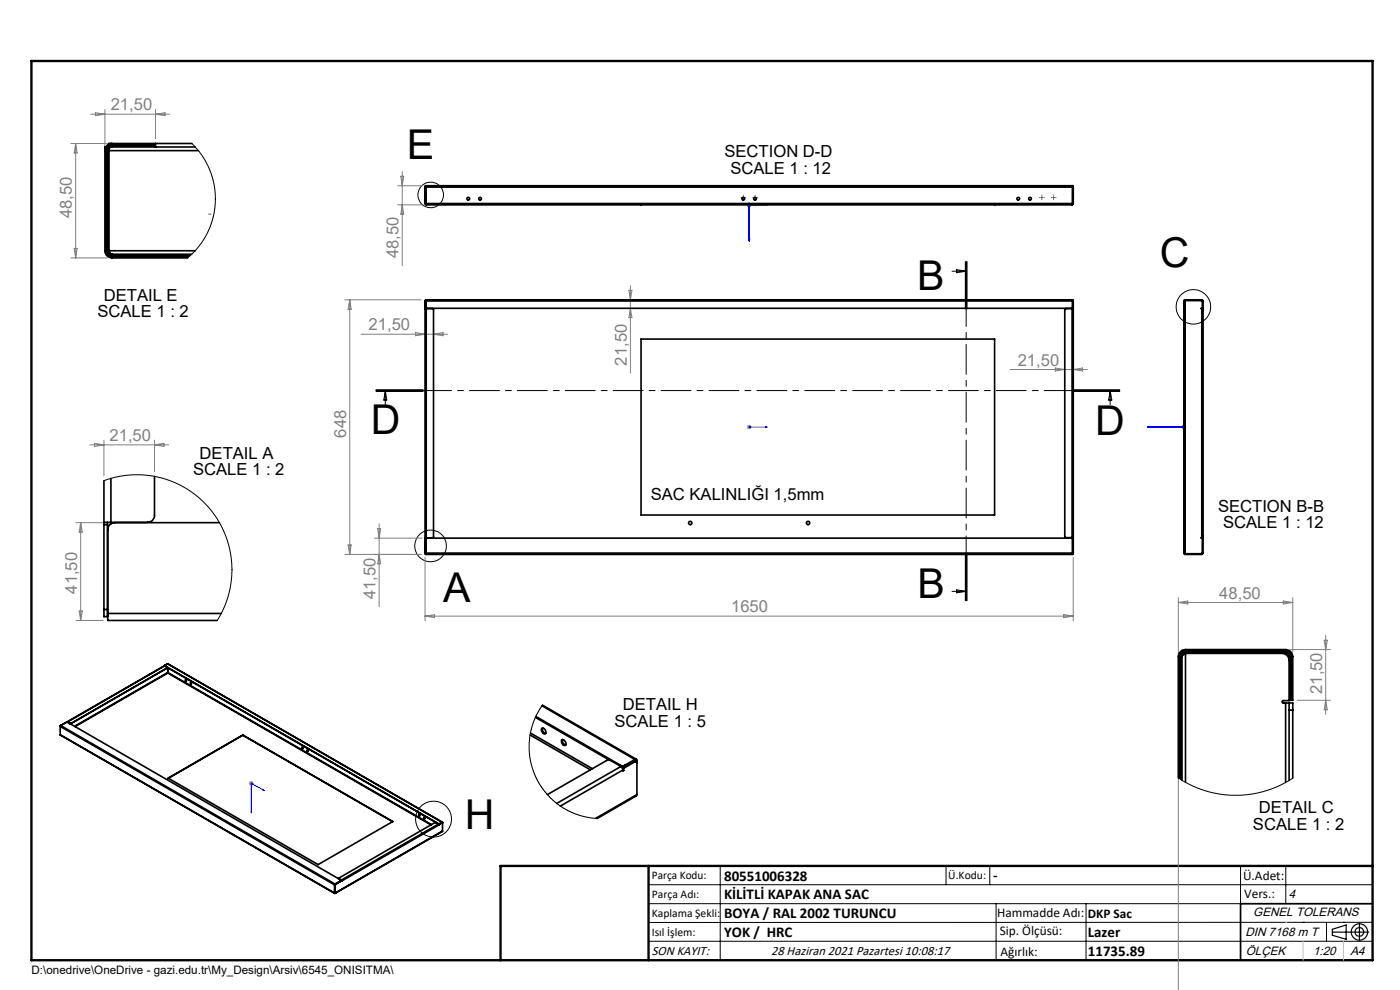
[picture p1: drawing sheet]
<svg xmlns="http://www.w3.org/2000/svg" width="297mm" height="210mm" viewBox="0 0 297 210" stroke-linecap="round" stroke-linejoin="round" font-family="sans-serif">
<g fill="none" stroke="#000" stroke-width=".21">
<path d="M202 57.5h3M203 57.2l2 .3-2 .3zM204.8 55.5v10M205 55.5v10M205.1 55.5v10M79.8 82.8h10M79.8 82.7h10M79.8 83h10M81.7 82.9l.4 2h-.7zM81.7 82.9v3M227.5 82.8h10M227.5 82.7h10"/>
<path d="M227.5 83h10M235.5 82.9v3M235.5 82.9l.4 2h-.7zM204.8 117.4v10M205 117.4v10M205.1 117.4v10zM202 125.4h3M203 125.1l2 .3-2 .4zM137.6 187.7h153.6M137.6 191.7h153.6M137.6 199.7h153.6M152.8 183.7v20"/>
<path d="M200.7 183.7v4M210 183.7v4M211.3 191.7v12M230.4 191.7v12M263.2 183.7v20M272.8 183.7v8M276.4 195.6h.1M281.4 195.6v4.1M285 195.6h.1M291.2 195.6l-153.6 .1"/>
<circle cx="91.4" cy="41.4" r="2.71"/>
<circle cx="253.2" cy="65.1" r="3.6"/>
<circle cx="91.3" cy="115.8" r="3.4"/>
<circle cx="92" cy="173.8" r="3.8"/>
</g>
<g fill="none" stroke="#000" stroke-width=".25">
<path d="M282.6 197.7h7.8M282.6 197.1l3-.9v3l-3-.8zM288.4 195.8v3.8M106.2 203.7h185"/>
<circle cx="288.4" cy="197.7" r="1.74"/>
<circle cx="288.4" cy="197.7" r=".93"/>
</g>
<g fill="none" stroke="#00f" stroke-width=".21">
<path d="M158.8 50.8h.2l-.1 .3zM162.4 43.3l.4 .2h-.4zM162.8 43.5h-3.9v7.6M158.8 90.6h.2zM158.9 90.6h.1M158.9 90.6h3.9M162.8 90.6h-.4h.4M243.5 90.6h.3h-.3M243.5 90.6h7.6M251 90.6h.2zM251.1 90.6h.1M53.3 172.1v.3z"/>
<path d="M55.8 167.5l.3 .2-.3-.1zM56.1 167.7l-2.8-1.6v6.3"/>
</g>
<g fill="none" stroke="#808080" stroke-width=".21">
<path d="M15 30.4h7.8M16.1 30.4v24.3M16.1 30.4l.3 2h-.7zM19.2 24.2h16.8M20.2 23.9l2.1 .3-2.1 .3zM22.3 23.2v7.7M33 23.2v6.2M33 24.2l2-.3v.6zM84.3 39.4h5.3M85 37.4h.7l-.4 2zM85.3 36.4v20M15 54.7h7.8"/>
<path d="M15.7 52.7h.7l-.3 2zM84.3 43.5h5.1M85.3 43.5l.4 1.9h-.7zM158.4 43.5h1M158.6 43.1l.7 .7M158.9 42.9v1M159.3 43.1l-.7 .7M73.2 63.6h16.1M74.2 63.6v54M74.2 63.6l.3 2h-.7zM76.6 70.9h18.4M88.2 70.5l2 .4-2 .3z"/>
<path d="M92 70.9l2-.4v.7zM133.4 61.6h.7l-.4 2zM133.7 60.6v18.6M133.7 65.4l.4 2h-.7zM214.3 78.4h16.4M223.9 78.1l2 .3-2 .3zM227.7 78.4l2-.3v.6zM19 94.4h16.8M20 94l2 .4-2 .3zM22 93.4v7.6M32.8 93.4v6.6M32.8 94.4l2-.4v.7z"/>
<path d="M158.4 90.6h1M158.6 90.2l.7 .7M158.9 90.1v1M159.3 90.2l-.7 .7M250.6 90.6h1M250.8 90.2l.7 .7M251.1 90.1v1M251.5 90.2l-.7 .7M16.1 110.9h7.3M17.1 110.9v20.7M17.1 110.9l.4 2h-.7zM73.2 117.6h16.1"/>
<path d="M73.8 115.6h.7l-.3 2zM79.4 114.2h10.2M80.1 112.1h.7l-.4 2.1zM80.4 111.1v17.6M80.4 117.6l.4 2h-.7zM90.2 118.2v13.5M227.7 118.2v13.5M16.1 131.6h5.8M16.8 129.6h.7l-.4 2zM90.2 130.7h137.5M90.2 130.7l2-.3v.6zM225.7 130.4l2 .3-2 .3z"/>
<path d="M250 126.8v83.3M250 127.8h24.2M250 127.8l2-.3v.6zM272.2 127.5l2 .3-2 .3zM273.7 137.8h8.6M274.2 126.8v11.5M280.9 135.8h.7l-.4 2zM281.2 134.8v16.7M275.2 148.5h7.1M281.2 148.5l.4 2.1h-.7zM52.8 166.1h1M53 165.8l.7 .7"/>
<path d="M53.3 165.7v.9M53.7 165.8l-.7 .7"/>
</g>
<path d="M205 55.5v71.9" fill="none" stroke="#000" stroke-width=".21" stroke-dasharray="6.3 1.3 1.3 1.3" stroke-dashoffset="2.8"/>
<path d="M237.5 82.8h-157.7" fill="none" stroke="#000" stroke-width=".21" stroke-dasharray="6.3 1.3 1.3 1.3" stroke-dashoffset=".5"/>
<g fill="none" stroke="#808000" stroke-width=".21" stroke-dasharray="15.2 1.3 1.3 1.3">
<path d="M44.8 45.4h-.5M157.3 41.9h-.1M157.7 41.5v-.1M157.7 42.3v.1M158.1 41.9h.1M159.8 41.9h-.1M160.2 41.5v-.1M160.2 42.3v.1M160.6 41.9h.1M220.6 41.9h-.1M221 41.5v-.1M221 42.3v.1"/>
<path d="M221.4 41.9h.1M223.1 41.9h-.1M223.5 41.5v-.1M223.5 42.3v.1M223.9 41.9h.1"/>
</g>
<path d="M157.5 41.9h.4M157.7 41.7v.4M160 41.9h.4M160.2 41.7v.4M220.8 41.9h.4M221 41.7v.4M223.3 41.9h.4M223.5 41.7v.4" fill="none" stroke="#808000" stroke-width=".21"/>
<path d="M291.2 191.7h-28v12" fill="none" stroke="#000" stroke-width=".35"/>
<path d="M6.7 12.9h284.5v190.8h-284.5zM137.6 183.7v20M291.2 183.7h-185v20" fill="none" stroke="#000" stroke-width=".5"/>
<path d="M276.4 199.7v4M285 199.7v4" fill="none" stroke="#c0c0c0" stroke-width=".21"/>
<path d="M272.8 195.6h.1" fill="none" stroke="#c0c0c0" stroke-width=".25"/>
<g fill="#00f">
<path d="M162.4 90.6h.4zM158.8 90.6h.2z"/>
<path d="M251 90.6h.2zM243.5 90.6h.3zM251 90.6h.2zM243.5 90.6h.3zM249.9 210.1h.2zM242.3 210.1h.4zM249.9 210.1h.2zM242.3 210.1h.4zM162.4 43.3v.2h.4zM158.8 50.8l.1 .3 .1-.3zM162.4 43.3v.2h.4zM158.8 50.8l.1 .3 .1-.3zM297.1 54.6v.2zM297.1 62v.4zM297.1 54.6v.2zM297.1 62v.4zM55.8 167.5v.1l.3 .1zM53.3 172.1v.3z"/>
<path d="M-.1 129.3v.3zM-.1 133.9v.4z"/>
</g>
<g fill="none" stroke="#000" stroke-width=".35">
<path d="M22.4 31.2h-.1v22a1.51 1.51 0 0 0 1.4 1.5h16.1M23.1 31.6v.4M23.1 32v21.2M23.1 32h19M23.7 30.4a1.51 1.51 0 0 0-1.4 1.6M23.7 30.4h-.6v.2M23.7 30.4h17M33 30.4v.8M41.4 31.2h-17.7a.78 .78 0 0 0-.7 .8v21.2a.72 .72 0 0 0 .7 .7M90.2 39.5v3.7l.2 .3h137l.3-.3-.1-3.7M90.3 39.6h137.2M90.3 39.6h.1"/>
<path d="M90.3 39.6v3.6M90.4 39.4l-.2 .2M90.4 39.4h-.1M90.4 39.4h137M92 39.4v.1M225.9 39.4v.1M227.4 39.4l.3 .2M227.4 39.4h.1M227.5 39.6v3.6M23.1 53.2l.3 .6 .3 .1M23.1 53.2l.1 .5M23.1 53.2h18.3"/>
<path d="M23.7 53.9h16.9M90.3 43.2l.1 .1M90.3 43.2v.1M90.3 43.2h137.2M90.4 43.3h137M136 43.3v.2M211 43.3v.2M227.5 43.2l-.1 .1M227.5 43.2v.1M90.2 65.5h1.6l.2 .2v48.2l-.3 .2M90.2 65.4v.1M90.2 65.4h.1"/>
<path d="M90.2 64v1.4M90.2 65.5v48.6M90.3 65.1l.3 .3h136.7l.2-.3M90.3 63.8v-.2h137.2v.2M90.3 63.7v.3h-.1M90.3 63.7h-.1v.3M90.3 65.4v.1M90.3 63.7v.1M90.3 63.8v1.6M90.3 63.8h137.2M90.4 65.3v48.9M136 71.9h75v37.3h-75z"/>
<path d="M227.4 65.3v48.9M227.5 63.7v.3h.2M227.5 63.7h.2v.3M227.5 65.4v.1M227.5 63.7v.1M227.5 63.8v1.6M227.5 65.4h.2M227.7 65.5h-1.6l-.2 .2v48.1l.2 .2h1.6M227.7 65.4v.1M227.7 64v1.4M227.7 65.5v48.5M251.1 71.9h.2"/>
<path d="M251.3 63.8l.1-.1h3.6l.1 1.7M251.3 63.8l.1-.1v53.8M251.3 63.8v53.5M251.3 63.7h3.6l.2 .3M255 65.5l-.2-.1h.4v-1.6l-.2-.2-3.8 .1v53.8l.2 .1 3.7-.1 .1-3.3-.4-.1 .2-.1M255 65.5h.1M255 65.5v48.5M255.1 65.5v.2M255.1 65.5h.1v.2M255.1 65.4h.1M255.1 65.7v48.1M255.1 65.7h.1"/>
<path d="M255.2 65.7v48.1M22 110.8v.5M22 102v8.8M22 111.3v18M22 111.3h.8M22.8 110.8v.5M22.8 111.3v18M23.5 101.5v9.6M32.8 101.1v8.2a1.45 1.45 0 0 1-1.5 1.5h-9.3M46.6 110.9h-22.3a1.45 1.45 0 0 0-1.4 1.5v17.7M90.2 114.1l137.2 .1 .1 .2M90.2 117.2v.3h.1"/>
<path d="M90.2 117.2h.1v.3M90.2 114.1v.1M90.2 114.2v3M90.2 114.2h.1M90.3 117.3v.3h137.2v-.3M90.3 114.1v.1M90.3 117.3h137.2M90.3 114.2v3.1M90.3 117.4v.1M90.6 114.2l-.3 .2M227.5 114v.1M227.5 117.4v.1"/>
<path d="M227.5 114.1v3.2M227.5 114.1h.2M227.7 117.2v.3h-.2M227.7 117.2h-.2v.3M227.7 114v.1M227.7 114.1v3.1M251.1 109.2h.2M251.3 117.3l.1 .2M251.3 117.4l.1 .1M255 114h.1M255.1 114.1l-.1 3.4h-3.6M255.1 113.8v.2"/>
<path d="M255.1 117.2l-.3 .3M255.1 113.8h.1M255.2 113.8v.2h-.1M22 129.3v1.5h.8M22 129.3h.8M22.8 129.3v1.5M22.9 130.1v1.5h23.2M22.9 130.1h24.1M22.9 130.6l-.1 .2M250.8 139.3a.78 .78 0 0 1 .7-.8h21.2a.78 .78 0 0 1 .8 .8v9.3h-1.3a.25 .25 0 0 0-.2 .3 .25 .25 0 0 0 .2 .2h.5M250.8 139.3v26.2M251.5 138.6l-.6 .2"/>
<path d="M251.5 138.6l-.6 .4-.1 .3M251.5 138.6h20.5a1.51 1.51 0 0 1 1.5 1.5M251.5 138.6v27.3M12.8 155.8l58.2 33.7M12.8 154.1h.1M12.8 154.1l58.2 33.6M12.8 155.8l58.2 33.6M12.8 154.1v1.7M12.9 153.9l-.1 .2M12.9 153.9l1.4-.7 58.1 33.5-.1 .1M12.9 153.9h.1M12.9 153.9l58.2 33.6"/>
<path d="M14.1 153.2h.1M14.1 153.2l-1.2 .7M14.2 153.2h.1M14.3 153.2h.1M14.3 153.2l.5 .3M14.8 153.5h.1M14.8 153.5h.2M15 153.5v.1M15 153.5h.1M34.9 141.2h.1M34.9 141.2l-20.7 11.9M34.9 141.2l.6 .5"/>
<path d="M34.9 141.2l-20.6 12M35 141.2v.1M35 141.2h.1M35 141.2h-.1M35 141.2l58 33.5M35.5 141.7v-.1l56.9 32.8M35.5 140.9h.1M35.5 141.7l-20.5 11.8M35.5 141.7h.1M35.5 140.9l-.6 .3M35.6 140.8l-.6 .4M35.6 140.8l58.2 33.6"/>
<path d="M35.6 142.7v.1M35.6 142.8l-19.7 11.3M35.6 142.8l55.8 32.2M35.6 142.7l55.9 32.2M35.6 141.7v1M35.6 142.7l-19.8 11.3M39.4 144.2l.1 .3-.1-.1zM39.4 144.2l.1 .3M40.4 144.8l.2 .1v.2zM40.5 144.8l.1 .3M51.5 155.9v.1M51.5 156l31.8 18.3"/>
<path d="M51.5 156l-15.8 9.1M64.1 158.5l.2 .2M65.2 159.1l.2 .3M112.5 155.9l12.7 7.4M112.5 155.5l13.2 7.5M113.6 152.2l15.7 9M113.7 152l18 10.3M115 154.5a.76 .76 0 0 1 .7 .4 .76 .76 0 0 1-.1 .8 .84 .84 0 0 1-.6-1.2zM115 149.7l19.7 11.4M115.1 149.6l19.9 11.5M115.1 154.4a.89 .89 0 0 0 .7 1.2M119.2 156.9a.77 .77 0 0 1 .7 .4 .77 .77 0 0 1 0 .8 .86 .86 0 0 1-.7-1.2z"/>
<path d="M119.3 156.9a.95 .95 0 0 0 .7 1.1M272.7 149.1h.8M272.7 149.1v16.9M273.5 148.5h.7v-9.2a1.57 1.57 0 0 0-1.5-1.5h-21.2a1.57 1.57 0 0 0-1.5 1.5v25.7M273.5 149.1v1.5M273.5 149.1h.7v1.5M273.5 150.6v15M273.5 150.6h.7M274.2 150.6v14.5M35.7 165.1l15.8-9.2 31.8 18.4-15.8 9.1zM88.8 172.8l.2 .1v.2zM88.9 172.7l.1 .3"/>
<path d="M89.9 173.4h.2v.3zM90 173.4l.1 .3M93 174.8l.1 .2M93 174.8l-.7-.3-20.4 11.8v.1M93 174.7h.2M93 174.8l-20.6 11.9M93 174.7v.1M93.1 175h.1M93.1 175l-20.6 11.9M93.1 174.9h.1M93.2 174.9v.1M93.2 174.8h-.1"/>
<path d="M93.2 174.7v.1M93.7 174.5h.1M93.7 174.5l-.6 .4M93.8 174.5l.1 .1M93.8 174.4l.1 .1M93.8 174.5h.1M93.8 174.5l-.6 .4M93.8 174.4l-.6 .3M93.8 174.4v.1M93.8 174.5l-.6 .3M93.9 176.3l-22.8 13.2M93.9 174.5v1.8"/>
<path d="M93.9 176.3l-22.8 13.1M93.9 174.5h-.1M131.7 162.3h.8M131.7 162.3v.3M131.7 162.6l.3 .2 .2 .5M131.7 162.6l-2.2-1.3h-.7l-12.7 7.2M131.7 162.6l-13.6 7.8M132.1 162.9l.2 .1M132.1 162.9v.1M132.2 163.3v.2l.1-.1M132.2 163.3l-13.3 7.7M132.2 163.3l.1 .1"/>
<path d="M132.3 163v.4M132.5 162.6l-.7 .1M132.5 162.3v.3M134.5 161.5l.5 .1M134.5 161.5l.2 .1M134.5 161.5l-2.4 1.4M134.7 161.6a.25 .25 0 0 1 .3 0 .25 .25 0 0 1 .1 .2M134.7 161.1a.25 .25 0 0 1 .3 0 .25 .25 0 0 1 .1 .2M134.7 161.3l.2 .2M134.7 161.6l-2.4 1.4M134.7 161.1l-2.2 1.2M134.7 161.1v.2"/>
<path d="M134.7 161.3l-2.2 1.3M134.9 161.5h.1M135.1 168.5l-.2 .4-8.2 4.7M135.1 161.3v7.2M135.1 168.5l-8.7 5.1M135.1 161.3l-.2 .2M71 189.4v.1M71 187.7v1.7M71 189.4h.1M71 187.7h.1M71 189.5h.1M71 187.7v1.8"/>
<path d="M71.1 187.5l-.1 .2M71.1 187.6l-.1 .1M71.1 187.5v.1M71.2 187.6l-.2 .1M71.2 187.6h.1M71.8 186.3l.1 .1M71.9 186.4l.5 .3M71.9 186.4h.1M72.3 186.8l-1.2 .7M72.3 186.8v.1M72.3 186.9l-1.2 .7M72.4 186.7l.1 .2"/>
<path d="M72.4 186.7l.1 .1M72.5 186.8l-1.3 .8M72.5 186.8v.1M72.5 186.8l-.2 .1M72.5 186.9h.1"/>
<circle cx="99.3" cy="42.1" r=".29"/>
<circle cx="101.8" cy="42.1" r=".28"/>
<circle cx="157.7" cy="42.1" r=".29"/>
<circle cx="160.2" cy="42.1" r=".29"/>
<circle cx="216" cy="42.1" r=".29"/>
<circle cx="218.5" cy="42.1" r=".29"/>
<circle cx="146.4" cy="110.9" r=".35"/>
<circle cx="171.4" cy="110.9" r=".35"/>
<circle cx="64.2" cy="158.6" r=".15"/>
<circle cx="65.2" cy="159.2" r=".15"/>
</g>
<path d="M40.7 30.4l2.2 2.6 1.7 3.2 .9 3.2 .2 3.6-.5 3.1-.6 2-.7 1.6-1.1 1.7-1 1.3-2 2M22 102l2.8-.9 3.3-.4 2.9 .1 3.1 .5 3.2 1.1 2.4 1.3 3 2.3 2 2.1 1.8 2.7 1.4 2.9 .9 2.9 .4 3-.1 3.3-.5 3-1 3-1.5 2.7M115.1 149.6l-1.3 2-.6 1.5-.6 1.9-.3 2.1v2.2l.2 2 .4 1.4 .8 2.3 1.1 1.9 1.2 1.5 1.4 1.5 1.7 1.2 1.7 1 1.9 .8 1.9 .5 2.1 .2M250 165l2.2 1.4 2.6 1.1 2.7 .7 3.4 .5 3.7-.1 3.2-.6 3.7-1.4 2.7-1.5" fill="none" stroke="#000" stroke-width=".21"/>
<g fill="#000">
<path d="M90.2 39.5v3.8l.2 .2h45.6v-.2h-45.7v-3.7l1.7-.1v-.1zM211 43.3v.2h16.5l.2-.3v-3.6l-.2-.2h-1.6v.1l1.6 .1v3.7z" fill-rule="evenodd"/>
<path d="M22.6 30.9l1-.5h9.4v.8h-9.3l-.3 .1-.4 .4 .1 21.9 .4 .3h17.1l-.8 .8h-16.2l-.6-.2-.5-.4-.2-.6v-21.8z" fill-rule="evenodd"/>
<path d="M251.2 63.6l-.1 8.3h.2v-8.1l3.7-.1 .1 1.7h.1v-1.6l-.2-.2zM251.1 109.2v8.2l.3 .2h3.7l.1-.2v-3.2h-.1l-.1 3.3-3.7-.1v-8.2z" fill-rule="evenodd"/>
<path d="M250.4 138.2l1-.4h21.4l1 .4 .4 1v9.3h-.7v-9.4l-.5-.5-21.5-.1-.6 .3-.1 .3v26.4l-.8-.5v-25.8z" fill-rule="evenodd"/>
</g>
<g font-size="8.7">
<text x="86.3" y="33.7">E</text>
<text x="246.1" y="56.6">C</text>
<text x="194.5" y="61.4">B</text>
<text x="78.7" y="92.2">D</text>
<text x="232.4" y="92.3">D</text>
<text x="94" y="127.7">A</text>
<text x="194.6" y="126.8">B</text>
<text x="98.6" y="175.9">H</text>
</g>
<g font-size="3.5" fill="#808080">
<text x="23.5" y="23.4">21,50</text>
<text x="15.3" y="46.3" transform="rotate(-90 15.3 46.3)">48,50</text>
<text x="84.6" y="54.7" transform="rotate(-90 84.6 54.7)">48,50</text>
<text x="78.2" y="70.1">21,50</text>
<text x="133" y="77.5" transform="rotate(-90 133 77.5)">21,50</text>
<text x="215.9" y="77.6">21,50</text>
<text x="23.2" y="93.6">21,50</text>
<text x="73.4" y="92.8" transform="rotate(-90 73.4 92.8)">648</text>
<text x="16.4" y="125.9" transform="rotate(-90 16.4 125.9)">41,50</text>
<text x="79.7" y="127.1" transform="rotate(-90 79.7 127.1)">41,50</text>
<text x="155.1" y="129.9">1650</text>
<text x="258.7" y="127">48,50</text>
<text x="280.5" y="147.2" transform="rotate(-90 280.5 147.2)">21,50</text>
</g>
<g font-size="3.5">
<text x="153.7" y="33.3">SECTION D-D</text>
<text x="155" y="36.9">SCALE 1 : 12</text>
<text x="22" y="63.8">DETAIL E</text>
<text x="20.7" y="67.3">SCALE 1 : 2</text>
<text x="41" y="100.9">SCALE 1 : 2</text>
<text x="42.3" y="97.3">DETAIL A</text>
<text x="138" y="106">SAC KALINLIĞI 1,5mm</text>
<text x="258.4" y="108.5">SECTION B-B</text>
<text x="259.5" y="112.1">SCALE 1 : 12</text>
<text x="130.4" y="154.2">SCALE 1 : 5</text>
<text x="132.1" y="150.7">DETAIL H</text>
<text x="267.1" y="172.5">DETAIL C</text>
<text x="265.8" y="176">SCALE 1 : 2</text>
</g>
<g font-size="3.2">
<text x="153.6" y="186.8">80551006328</text>
<text x="153.6" y="190.8">KİLİTLİ KAPAK ANA SAC</text>
<text x="210.7" y="186.6">-</text>
<text x="153.6" y="194.8">BOYA / RAL 2002 TURUNCU</text>
<text x="153.6" y="198.8">YOK / HRC</text>
<text x="230.8" y="198.7">Lazer</text>
<text x="230.8" y="202.8">11735.89</text>
</g>
<g font-size="2.8">
<text x="263.7" y="186.7">Ü.Adet:</text>
<text x="263.9" y="190.5">Vers.:</text>
<text x="211.5" y="194.5">Hammadde Adı:</text>
<text x="230.8" y="194.7">DKP Sac</text>
<text x="138.3" y="202.6">SON KAYIT:</text>
<text x="163.6" y="202.6">28 Haziran 2021 Pazartesi 10:08:17</text>
<text x="212.1" y="198.4">Sip. Ölçüsü:</text>
<text x="212.2" y="202.7">Ağırlık:</text>
</g>
<g font-size="2.6">
<text x="273.4" y="190.4">4</text>
<text x="265.9" y="194.4">GENEL TOLERANS</text>
<text x="264.2" y="198.5">DIN 7168 m T</text>
<text x="264.3" y="202.6">ÖLÇEK</text>
<text x="278.5" y="202.6">1:20</text>
<text x="286.5" y="202.6">A4</text>
</g>
<g font-size="2.5">
<text x="138.3" y="186.4">Parça Kodu:</text>
<text x="138.3" y="190.5">Parça Adı:</text>
<text x="201.2" y="186.5">Ü.Kodu:</text>
<text x="138.3" y="194.5">Kaplama Şekli:</text>
<text x="138.3" y="198.6">Isıl İşlem:</text>
<text x="6.7" y="206.7">D:\onedrive\OneDrive - gazi.edu.tr\My_Design\Arsiv\6545_ONISITMA\</text>
</g>
</svg>
